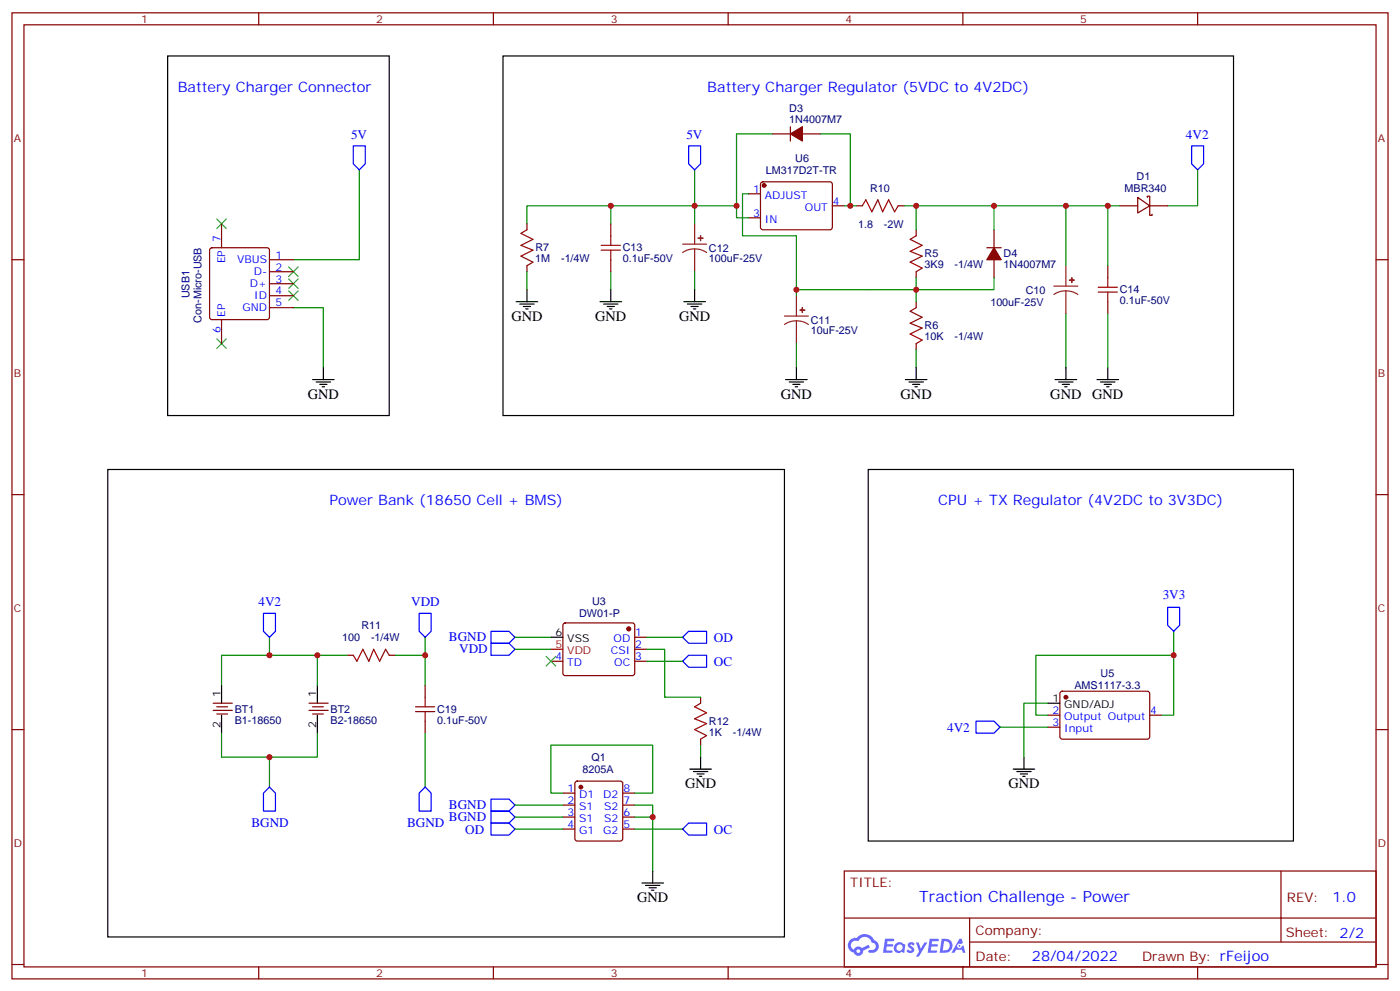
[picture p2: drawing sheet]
<svg xmlns="http://www.w3.org/2000/svg" width="412mm" height="292mm" viewBox="0 0 412 292" stroke-linecap="round" stroke-linejoin="round" font-family="sans-serif">
<g fill="none" stroke="#870000" stroke-width=".35">
<path d="M3.5 3.8h405.4v284.3h-405.4zM7.1 7.3h398.2v277.3h-398.2zM76.2 3.8v3.5M145.3 3.8v3.5M214.5 3.8v3.5M283.6 3.8v3.5M352.8 3.8v3.5M3.5 76.4h3.6M405.3 76.4h3.6M3.5 145.6h3.6M405.3 145.6h3.6M3.5 214.7h3.6"/>
<path d="M405.3 214.7h3.6M248.7 256.4h156.6v28.2h-156.6zM377.3 256.4v20.9M248.7 270.2h156.5M285.6 277.3h119.6M285.6 270.2v14.1M3.5 283.9h3.6M76.2 284.6v3.5M145.3 284.6v3.5M214.5 284.6v3.5M283.6 284.6v3.5M352.8 284.6v3.5"/>
<path d="M405.3 283.9h3.6"/>
</g>
<g fill="#5487ff">
<path d="M267.7 277.5a1.22 1.22 0 0 1 1.7 .3l-.4 .6a.47 .47 0 0 0-.3-.4 .47 .47 0 0 0-.5 .2l.1 .2a1.14 1.14 0 0 1 .8 1.7 1.14 1.14 0 0 1-1.9 0l-.2-.2 .5-.5 .7 .4a.29 .29 0 0 0 .3-.2 .29 .29 0 0 0-.2-.4 1.04 1.04 0 0 1-.6-1.7z"/>
<path d="M260.7 276.3h2.4l.3 .2-.2 .5h-1.8l-.1 .9h1.5l.3 .4-.3 .3h-1.6l-.2 1.1 1.7 .1 .2 .3-.2 .3h-2.6z"/>
<path d="M273.8 276.3h2.4l.3 .2-.1 .5h-1.8l-.2 .9h1.6l.3 .4-.4 .3h-1.6l-.1 1.1 1.7 .1 .2 .3-.2 .3h-2.6z"/>
<path d="M282.6 276.3h.7l.3 1.2-.6 .4a.69 .69 0 0 0-1 .2 .69 .69 0 0 0 .4 1 .69 .69 0 0 0 .9-.6l.5-.3 .6 2.2h-.8l-.2-.8h-1.8l-.5 .8h-.8z"/>
<path d="M269.8 277.4h.8l.6 1.8 1.1-1.8h.9l-2.6 4.2h-.8l.9-1.6z"/>
<path d="M277.4 276.3l-.6 4.1h1.3a2.11 2.11 0 0 0 2.5-2.1 2.11 2.11 0 0 0-2.5-2zM278.1 277a1.39 1.39 0 0 1 1.7 1.4 1.39 1.39 0 0 1-1.8 1.3h-.3z"/>
<path d="M263.7 277.9a1.54 1.54 0 0 0-.1 2.2 1.54 1.54 0 0 0 2.2 .1l.6 .2 .3-2.3-.2-.2h-.4a1.49 1.49 0 0 0-2.4 0zM264 278.9a.94 .94 0 0 1 1.8 0 .94 .94 0 0 1-1.8 0z"/>
<path d="M250.4 276.7a2.18 2.18 0 0 0 1.1 3.7 1.44 1.44 0 0 0 1.6 .9 1.44 1.44 0 0 0 1.2-1.5l2-1-.5-.7-1.9 .9a1.47 1.47 0 0 0-2.4 .5 1.39 1.39 0 0 1-.7-2 1.39 1.39 0 0 1 2-.4 2.12 2.12 0 0 1 2.2-1.3 2.12 2.12 0 0 1 1.9 1.7 1.14 1.14 0 0 1 1.1 1.4 1.14 1.14 0 0 1-1.7 .7 .43 .43 0 0 0-.5 .4 .43 .43 0 0 0 .4 .5 1.98 1.98 0 0 0 2.5-1.3 1.98 1.98 0 0 0-1.2-2.5 3.1 3.1 0 0 0-5.3-.7l-.9 .1zM252.3 280a.55 .55 0 0 1 1.1 0 .55 .55 0 0 1-1.1 0z"/>
<circle cx="282.6" cy="278.4" r=".26"/>
</g>
<g fill="none" stroke="#000" stroke-width=".35">
<path d="M49.4 16.5h65.3v105.8h-65.3zM148.2 16.5h215.2v105.8h-215.2zM152 88.8h6.4M153.1 89.5h4.2M154.2 90.2h2.1M154.9 90.9h.7M155.2 85.3v3.5M176.7 88.8h6.4M177.8 89.5h4.2M178.9 90.2h2.1M179.6 90.9h.7M179.9 85.3v3.5"/>
<path d="M201.4 88.8h6.4M202.5 89.5h4.2M203.6 90.2h2.1M204.3 90.9h.7M204.6 85.3v3.5M92.1 111.7h6.3M93.1 112.4h4.3M94.2 113.1h2.1M94.9 113.8h.7M95.2 108.2v3.5M231.4 111.7h6.4M232.5 112.4h4.2"/>
<path d="M233.5 113.1h2.2M234.2 113.8h.7M234.6 108.2v3.5M266.7 111.7h6.3M267.8 112.4h4.2M268.8 113.1h2.1M269.5 113.8h.7M269.9 108.2v3.5M310.8 111.7h6.3M311.9 112.4h4.2M312.9 113.1h2.1M313.6 113.8h.7"/>
<path d="M314 108.2v3.5M323.1 111.7h6.4M324.2 112.4h4.2M325.3 113.1h2.1M326 113.8h.7M326.3 108.2v3.5M31.7 138.2h199.4v137.6h-199.4zM255.8 138.2h125.2v109.3h-125.2zM162.3 187.6h3.5M65.3 201.7v5.3M65.3 210.5v5.3M93.5 201.7v5.3"/>
<path d="M93.5 210.5v5.3M308.7 207h3.5M203.2 226.4h6.3M204.3 227.1h4.2M205.3 227.8h2.1M206 228.5h.7M206.4 222.8v3.6M298.4 226.4h6.4M299.5 227.1h4.2M300.6 227.8h2.1M301.3 228.5h.7M301.6 222.8v3.6"/>
<path d="M189.1 259.9h6.3M192.3 256.4v3.5M190.1 260.6h4.3M191.2 261.3h2.1M191.9 262h.7"/>
</g>
<path d="M63.9 64.5l2.8 2.8M66.7 64.5l-2.8 2.8M85 78.6l2.8 2.8M87.8 78.6l-2.8 2.8M63.9 99.7l2.8 2.9M66.7 99.7l-2.8 2.9M85 85.6l2.8 2.8M85 82.1l2.8 2.8M87.8 85.6l-2.8 2.8M87.8 82.1l-2.8 2.8M160.9 193.2l2.8 2.8M163.7 193.2l-2.8 2.8" fill="none" stroke="#3c3" stroke-width=".35"/>
<g fill="none" stroke="#008700" stroke-width=".35">
<path d="M227.5 39.4h-10.5v21.2M241.7 39.4h8.8v21.2h-1.8M105.8 50v26.4h-19.4M204.6 50v15.9M220.5 57h-1.8v12.4h15.9v15.9h35.3v3.5M352.8 50v10.6h-8.8M155.2 80v5.3M179.9 60.6h-24.7v5.3M179.9 80v5.3M204.6 80v5.3M220.5 64.1h-3.5v-3.5h-37.1v5.3M250.5 60.6h1.7"/>
<path d="M266.3 60.6h26.5v7M269.9 60.6v7M292.8 60.6h21.2v17.6M314 60.6h15.8M326.3 60.6v17.6M86.4 90.6h8.8v17.6M234.6 85.3v1.7M269.9 81.7v3.6h22.9v-3.6M314 92.3v15.9M326.3 92.3v15.9M234.6 101.1v7.1M269.9 102.9v5.3"/>
<path d="M79.4 187.6v5.3M93.5 192.9h8.8M125.2 187.6v5.3h-8.8M125.2 192.9v8.8M151.7 191.1h10.6M151.7 187.6h10.6M190.5 191.1h5.3v14.1h10.6M190.5 187.6h10.6M190.5 194.6h10.6M345.7 185.8v7.1M65.3 201.7v-8.8h28.2v8.8M65.3 215.8v7h28.2v-7"/>
<path d="M125.2 215.8v15.9M206.4 219.3v3.5M294.6 214h14.1M308.7 207h-7.1v15.8M308.7 210.5h-3.5v-17.6h40.5v17.6h-3.5M79.4 222.8v8.9M151.7 237h14.1M165.8 233.4h-3.5v-14.1h30v14.1h-5.3M187 237h5.3v19.4M151.7 240.5h14.1M151.7 244h14.1M187 240.5h5.3"/>
<path d="M187 244h14.1"/>
</g>
<g fill="none" stroke="#00f" stroke-width=".35">
<path d="M104.1 42.9h3.5v5.3l-1.8 1.8-1.7-1.8zM202.8 42.9h3.6v5.3l-1.8 1.8-1.8-1.8zM351 42.9h3.5v5.3l-1.7 1.8-1.8-1.8zM344 178.8h3.5v5.2l-1.8 1.8-1.7-1.8zM77.6 180.5h3.5v5.3l-1.7 1.8-1.8-1.8zM123.5 180.5h3.5v5.3l-1.8 1.8-1.7-1.8zM144.6 189.3h5.3l1.8 1.8-1.8 1.8h-5.3zM144.6 185.8h5.3l1.8 1.8-1.8 1.7h-5.3zM202.8 192.9h5.3v3.5h-5.3l-1.7-1.8zM202.8 185.8h5.3v3.5h-5.3l-1.7-1.7zM287.5 212.3h5.3l1.8 1.7-1.8 1.8h-5.3zM79.4 231.7l1.7 1.7v5.3h-3.5v-5.3z"/>
<path d="M125.2 231.7l1.8 1.7v5.3h-3.5v-5.3zM144.6 235.2h5.3l1.8 1.8-1.8 1.7h-5.3zM144.6 238.7h5.3l1.8 1.8-1.8 1.8h-5.3zM144.6 242.3h5.3l1.8 1.7-1.8 1.8h-5.3zM201.1 244l1.7-1.7h5.3v3.5h-5.3z"/>
</g>
<g fill="none" stroke="#870000" stroke-width=".35">
<path d="M227.5 39.4h5.3M232.8 37.3v4.2M236.4 39.4h5.3M220.5 57h3.5M224.2 53.7l.5-.2 20 .1 .5 .6-.1 13-.6 .4h-20.1l-.4-.7v-12.7zM335.1 58.1l3.6 2.5-3.6 2.1zM338 58.1v-.4h.7v2.9M62 73.1l.4-.2h16.3l.5 .2 .2 .5v19.8l-.3 .5-.4 .2h-16.3l-.5-.2-.2-.5v-19.8zM65.3 65.9v7M79.4 76.4h7M79.4 80h7M155.2 65.9v1.7"/>
<path d="M155.2 78.2v1.8M179.9 65.9v3.5M179.9 76.4v3.6M220.5 64.1h3.5M245.2 60.6h3.5M252.2 60.6h1.8M264.6 60.6h1.7M269.9 67.6v1.8M269.9 80v1.7M290.7 72.9h4.2M292.8 67.6v5.3M292.8 76.4v5.3"/>
<path d="M326.3 78.2v3.5M329.8 60.6h5.3M338.7 60.6v2.8h.7v-.4M338.7 60.6h5.3M65.3 94.1v7M79.4 83.5h7M79.4 87h7M79.4 90.6h7M269.9 88.8v1.8M326.3 88.8v3.5M269.9 101.1v1.8M102.3 192.9h1.8"/>
<path d="M114.7 192.9h1.7M162.3 194.6h3.5M166 183.5l.5-.2h19.8l.5 .2 .2 .5-.1 14.4-.6 .5-20.1-.1-.4-.6v-14.2zM187 187.6h3.5M187 191.1h3.5M187 194.6h3.5M62.8 209.1h5.6M62.8 207h5.6M63.9 210.1h3.1M63.9 208h3.1M91 209.1h5.7M91 207h5.7"/>
<path d="M92.1 210.1h3.1M92.1 208h3.1M125.2 201.7v3.5M125.2 212.3v3.5M206.4 205.2v1.8M206.4 217.6v1.7M308.7 210.5h3.5M308.7 214h3.5M312.4 203.7l.5-.3 25.3 .1 .5 .7-.1 12.9-.6 .5-25.4-.1-.4-.6v-12.7zM338.7 210.5h3.5M165.8 233.4h3.5M165.8 237h3.5"/>
<path d="M169.6 230.1l.4-.2h12.7l.5 .2 .2 .5v16.2l-.2 .5-.5 .2h-12.7l-.5-.2-.2-.5v-16.2zM183.4 233.4h3.6M183.4 237h3.6M165.8 240.5h3.5M165.8 244h3.5M183.4 240.5h3.6M183.4 244h3.6"/>
</g>
<g fill="#870000" stroke="#870000" stroke-width=".35">
<path d="M232.8 39.4l3.6-2.1v4.2z"/>
<path d="M292.8 72.9l2.1 3.5h-4.2z"/>
<circle cx="314" cy="205.2" r=".53"/>
<circle cx="225.1" cy="54.6" r=".53"/>
<circle cx="185.2" cy="185.1" r=".53"/>
<circle cx="171.1" cy="231.7" r=".53"/>
</g>
<g fill="none" stroke="#8c2424" stroke-width=".35">
<path d="M201.1 71.9h7M204.6 73.3l-1.8 .2-1.7 .8M204.6 73.3l1.9 .2 1.6 .8M204.6 65.9v6M204.6 73.3v6.7M314 78.2v6M231.1 93h7M234.6 94.4l-1.9 .3-1.6 .8M234.6 94.4l1.8 .3 1.7 .8M234.6 87v6M234.6 94.4v6.7M310.4 84.2h7.1"/>
<path d="M314 85.6l-1.9 .3-1.7 .8M314 85.6l1.8 .3 1.7 .8M314 85.6v6.7"/>
</g>
<g fill="#8c2424" stroke="#8c2424" stroke-width=".35">
<path d="M315 82.4l1.4 .1z"/>
<path d="M315.7 81.7v1.4z"/>
<path d="M235.7 91.3h1.4z"/>
<path d="M236.3 90.6l.1 1.4z"/>
<path d="M205.7 70.1h1.4z"/>
<path d="M206.3 69.4l.1 1.4z"/>
</g>
<g fill="none" stroke="#a10000" stroke-width=".35">
<path d="M155.2 67.6l-1.7 1.1 3.5 1.7-3.5 1.8 3.5 1.4-3.5 1.8 3.5 1.8-1.8 1M177.1 73.6h5.6M177.1 72.2h5.6M179.9 69.4v2.8M179.9 73.6v2.8M254 60.6l1.1-1.8 1.7 3.5 1.8-3.5 1.4 3.5 1.8-3.5 1.7 3.5 1.1-1.7M269.9 69.4l-1.8 1 3.5 1.8-3.5 1.8 3.5 1.4-3.5 1.8 3.5 1.7-1.7 1.1M269.9 90.6l-1.8 1 3.5 1.8-3.5 1.7 3.5 1.5-3.5 1.7 3.5 1.8-1.7 1M323.5 86h5.6M323.5 84.6h5.6M326.3 81.7v2.9M326.3 86v2.8"/>
<path d="M104.1 192.9l1 1.7 1.8-3.5 1.8 3.5 1.4-3.5 1.7 3.5 1.8-3.5 1.1 1.8M122.4 209.4h5.7M122.4 208h5.7M125.2 205.2v2.8M125.2 209.4v2.9M206.4 207l-1.8 1 3.5 1.8-3.5 1.8 3.5 1.4-3.5 1.7 3.5 1.8-1.7 1.1"/>
</g>
<path d="M162.3 191.1h3.5" fill="none" stroke="#f00" stroke-width=".35"/>
<g fill="#c00">
<circle cx="179.9" cy="60.6" r=".88"/>
<circle cx="345.7" cy="192.9" r=".88"/>
<circle cx="234.6" cy="85.3" r=".88"/>
<circle cx="204.6" cy="60.6" r=".88"/>
<circle cx="217" cy="60.6" r=".88"/>
<circle cx="79.4" cy="192.9" r=".88"/>
<circle cx="79.4" cy="222.8" r=".88"/>
<circle cx="269.9" cy="85.3" r=".88"/>
<circle cx="292.8" cy="60.6" r=".88"/>
<circle cx="314" cy="60.6" r=".88"/>
<circle cx="326.3" cy="60.6" r=".88"/>
<circle cx="250.5" cy="60.6" r=".88"/>
<circle cx="269.9" cy="60.6" r=".88"/>
<circle cx="93.5" cy="192.9" r=".88"/>
<circle cx="125.2" cy="192.9" r=".88"/>
<circle cx="192.3" cy="240.5" r=".88"/>
</g>
<text font-size="4.6" fill="#00f" x="270.8" y="265.4">Traction Challenge - Power</text>
<g font-size="4.2" fill="#00f">
<text x="52.3" y="27.1">Battery Charger Connector</text>
<text x="208.4" y="27.1">Battery Charger Regulator (5VDC to 4V2DC)</text>
<text x="97" y="148.8">Power Bank (18650 Cell + BMS)</text>
<text x="276.4" y="148.8">CPU + TX Regulator (4V2DC to 3V3DC)</text>
<text x="392.5" y="265.6">1.0</text>
<text x="304" y="283">28/04/2022</text>
</g>
<g font-size="4.2">
<text x="150.6" y="94.4">GND</text>
<text x="175.3" y="94.4">GND</text>
<text x="200" y="94.4">GND</text>
<text x="90.7" y="117.4">GND</text>
<text x="230" y="117.4">GND</text>
<text x="265.3" y="117.4">GND</text>
<text x="309.4" y="117.4">GND</text>
<text x="321.7" y="117.4">GND</text>
<text x="201.8" y="232">GND</text>
<text x="297" y="232">GND</text>
<text x="187.7" y="265.5">GND</text>
</g>
<g font-size="3.9" fill="#00f">
<text x="103.4" y="40.8">5V</text>
<text x="202.2" y="40.8">5V</text>
<text x="349.3" y="40.8">4V2</text>
<text x="76.1" y="178.4">4V2</text>
<text x="121.2" y="178.4">VDD</text>
<text x="342.5" y="176.4">3V3</text>
<text x="132.3" y="188.7">BGND</text>
<text x="210.3" y="188.9">OD</text>
<text x="135.3" y="192.3">VDD</text>
<text x="210.3" y="196">OC</text>
<text x="279" y="215.4">4V2</text>
<text x="132.3" y="238.1">BGND</text>
<text x="74" y="243.4">BGND</text>
<text x="119.9" y="243.4">BGND</text>
<text x="132.3" y="241.7">BGND</text>
<text x="137" y="245.4">OD</text>
<text x="210.3" y="245.4">OC</text>
</g>
<g font-size="3.9" fill="#800">
<text x="250.5" y="260.9">TITLE:</text>
<text x="379.1" y="265.6">REV:</text>
<text x="287.4" y="275.1">Company:</text>
<text x="378.7" y="275.8">Sheet: 2/2</text>
<text x="287.4" y="282.8">Date:</text>
<text x="336.4" y="282.9">Drawn By: rFeijoo</text>
</g>
<g font-size="3.2" fill="#800">
<text x="41.6" y="6.8">1</text>
<text x="110.8" y="6.8">2</text>
<text x="179.9" y="6.8">3</text>
<text x="249.1" y="6.8">4</text>
<text x="318.2" y="6.8">5</text>
<text x="4.1" y="41.9">A</text>
<text x="405.9" y="41.9">A</text>
<text x="4.1" y="111">B</text>
<text x="405.9" y="111">B</text>
<text x="4.1" y="180.2">C</text>
<text x="405.9" y="180.2">C</text>
<text x="4.1" y="249.3">D</text>
<text x="405.9" y="249.3">D</text>
<text x="41.6" y="287.6">1</text>
<text x="110.8" y="287.6">2</text>
<text x="179.9" y="287.6">3</text>
<text x="249.1" y="287.6">4</text>
<text x="318.2" y="287.6">5</text>
</g>
<g font-size="3.2" fill="#000080">
<text x="232.5" y="33.1">D3</text>
<text x="232.5" y="36.2">1N4007M7</text>
<text x="234.3" y="47.6">U6</text>
<text x="225.6" y="51.2">LM317D2T-TR</text>
<text x="334.8" y="52.9">D1</text>
<text x="256.3" y="56.5">R10</text>
<text x="331.3" y="56.4">MBR340</text>
<text x="252.8" y="67">1.8</text>
<text x="260.3" y="67">-2W</text>
<text x="157.7" y="77.2">1M</text>
<text x="157.7" y="74">R7</text>
<text x="165.3" y="77.2">-1/4W</text>
<text x="183.4" y="77.2">0.1uF-50V</text>
<text x="183.4" y="74">C13</text>
<text x="208.8" y="77.2">100uF-25V</text>
<text x="208.8" y="74.1">C12</text>
<text x="272.3" y="75.7">R5</text>
<text x="295.6" y="75.7">D4</text>
<text x="272.3" y="78.9">3K9</text>
<text x="281.2" y="78.9">-1/4W</text>
<text x="295.6" y="78.9">1N4007M7</text>
<text x="55.9" y="87.8" transform="rotate(-90 55.9 87.8)">USB1</text>
<text x="291.7" y="90">100uF-25V</text>
<text x="302.1" y="86.4">C10</text>
<text x="329.8" y="89.5">0.1uF-50V</text>
<text x="329.9" y="86.3">C14</text>
<text x="59.4" y="95" transform="rotate(-90 59.4 95)">Con-Micro-USB</text>
<text x="238.8" y="95.3">C11</text>
<text x="238.8" y="98.3">10uF-25V</text>
<text x="272.3" y="100.1">10K</text>
<text x="272.3" y="96.9">R6</text>
<text x="281.2" y="100.1">-1/4W</text>
<text x="174.4" y="178.2">U3</text>
<text x="106.5" y="185.2">R11</text>
<text x="170.6" y="181.7">DW01-P</text>
<text x="100.8" y="188.7">100</text>
<text x="109.3" y="188.7">-1/4W</text>
<text x="316.5" y="202.8">AMS1117-3.3</text>
<text x="324.2" y="199.3">U5</text>
<text x="69.1" y="209.9">BT1</text>
<text x="97.4" y="209.9">BT2</text>
<text x="128.8" y="209.8">C19</text>
<text x="69.1" y="213.2">B1-18650</text>
<text x="97.4" y="213.2">B2-18650</text>
<text x="128.8" y="213">0.1uF-50V</text>
<text x="208.8" y="213.4">R12</text>
<text x="208.8" y="216.7">1K</text>
<text x="215.9" y="216.7">-1/4W</text>
<text x="171.6" y="227.6">8205A</text>
<text x="174.2" y="224">Q1</text>
</g>
<g font-size="3.2" fill="#00f">
<text x="221.8" y="56.7">1</text>
<text x="225.3" y="58.5">ADJUST</text>
<text x="221.8" y="63.7">3</text>
<text x="225.3" y="65.5">IN</text>
<text x="237.1" y="62">OUT</text>
<text x="245.4" y="60.2">4</text>
<text x="64.9" y="71.2" transform="rotate(-90 64.9 71.2)">7</text>
<text x="66.3" y="77.5" transform="rotate(-90 66.3 77.5)">EP</text>
<text x="69.8" y="77.5">VBUS</text>
<text x="81.1" y="76.1">1</text>
<text x="74.8" y="81">D-</text>
<text x="81.1" y="79.6">2</text>
<text x="81.1" y="83.1">3</text>
<text x="73.6" y="84.6">D+</text>
<text x="74.9" y="88.1">ID</text>
<text x="81.1" y="86.7">4</text>
<text x="66.3" y="93.4" transform="rotate(-90 66.3 93.4)">EP</text>
<text x="71.4" y="91.6">GND</text>
<text x="81.1" y="90.2">5</text>
<text x="64.9" y="97.9" transform="rotate(-90 64.9 97.9)">6</text>
<text x="180.7" y="189">OD</text>
<text x="187.1" y="187.2">1</text>
<text x="187.1" y="190.7">2</text>
<text x="163.6" y="194.3">4</text>
<text x="167.1" y="196">TD</text>
<text x="179.9" y="192.5">CSI</text>
<text x="181" y="196">OC</text>
<text x="187.1" y="194.3">3</text>
<text x="310" y="210.1">2</text>
<text x="310" y="213.7">3</text>
<text x="313.5" y="211.9">Output Output</text>
<text x="313.5" y="215.4">Input</text>
<text x="338.8" y="210.1">4</text>
<text x="167.1" y="233.1">1</text>
<text x="183.6" y="233.1">8</text>
<text x="167.1" y="236.6">2</text>
<text x="170.6" y="234.8">D1</text>
<text x="170.6" y="238.4">S1</text>
<text x="177.7" y="234.8">D2</text>
<text x="178" y="238.4">S2</text>
<text x="183.6" y="236.6">7</text>
<text x="167.1" y="240.1">3</text>
<text x="167.1" y="243.7">4</text>
<text x="170.6" y="241.9">S1</text>
<text x="170.6" y="245.4">G1</text>
<text x="177.7" y="245.4">G2</text>
<text x="178" y="241.9">S2</text>
<text x="183.6" y="243.7">5</text>
<text x="183.6" y="240.1">6</text>
</g>
<g font-size="3.2" fill="#f00">
<text x="163.6" y="190.7">5</text>
<text x="167.1" y="192.5">VDD</text>
</g>
<g font-size="3.2">
<text x="163.6" y="187.2">6</text>
<text x="167.1" y="189">VSS</text>
<text x="64.9" y="205.2" transform="rotate(-90 64.9 205.2)">1</text>
<text x="93.1" y="205.2" transform="rotate(-90 93.1 205.2)">1</text>
<text x="310" y="206.6">1</text>
<text x="313.5" y="208.4">GND/ADJ</text>
<text x="64.9" y="214.3" transform="rotate(-90 64.9 214.3)">2</text>
<text x="93.1" y="214.3" transform="rotate(-90 93.1 214.3)">2</text>
</g>
</svg>
